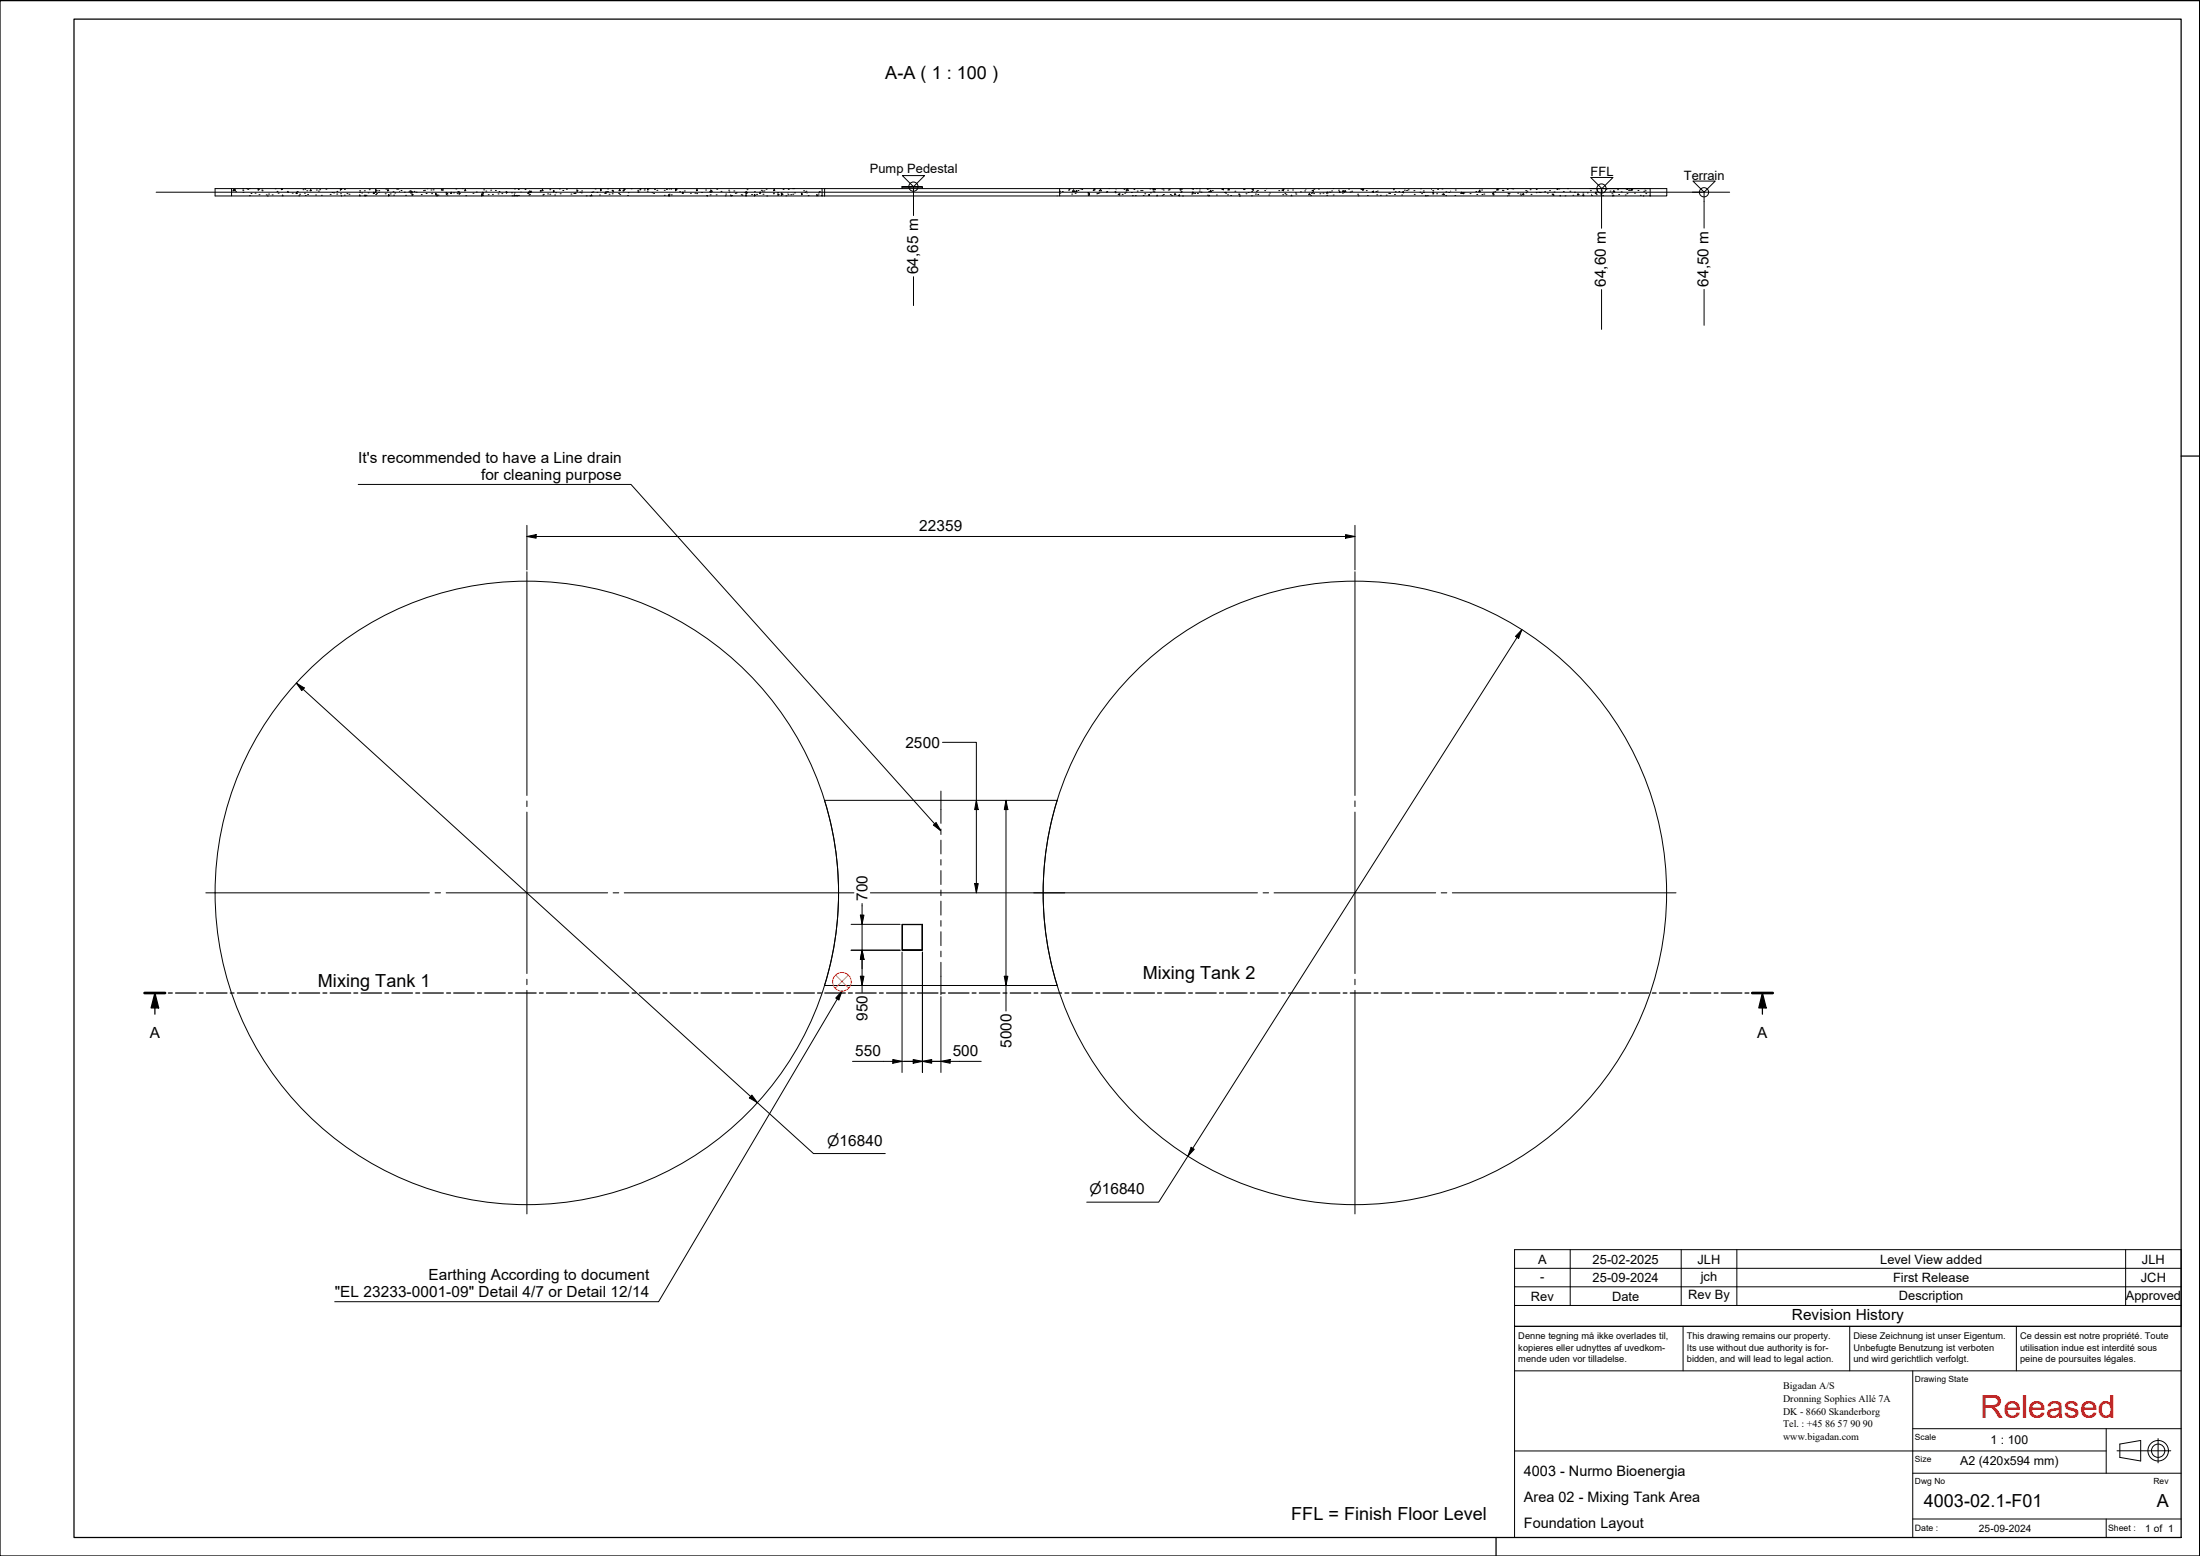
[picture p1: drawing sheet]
<svg xmlns="http://www.w3.org/2000/svg" width="594mm" height="420mm" viewBox="0 0 594 420" stroke-linecap="round" stroke-linejoin="round" font-family="sans-serif">
<!-- layer: Hatch -->
<g fill="none" stroke="#000" stroke-width=".27">
<path d="M63.1 51.2l.1 .3-.3 .1zM63.3 51.1l.3 .2-.2 .2zM63.6 51.8h.1M65.5 51h.1M65.6 51.4h.1M65.6 51.9h.1M66.5 50.9h.1M66.9 51.1h.1M67.3 50.9h.1M67.4 52.8h.1M67.8 52.2h.1M68.9 52.2h.1"/>
<path d="M69.7 51l.3 .2-.3 .2zM69.9 52.6h.1M70.7 51.3h.1M70.8 51.5h.1M71.9 52.6h.1M72.2 52.9h.1M72.5 52.4h.1M73.5 52.6h.1M74.3 51h.1M74.8 51.7h.1M75.1 52.2h.1M75.9 51.1h.1"/>
<path d="M76.1 50.9v.3l.2-.2-.1-.1M76.2 52.9l.1-.2 .2 .2M77.6 51.7h.1M77.7 51.9h.1M78.9 52.2h.1M80.1 51.9l.2 .3-.3 .1zM80.3 51.7h.1M80.7 52.9h.1M80.9 52.5h.1M81.8 51.2h.1M82.2 52.2h.1M82.4 50.9h.2"/>
<path d="M82.4 52.8h.1M82.8 51.5h.1M83.1 52.5h.1M83.9 51.2l.2 .3h-.4zM85.2 52.7h.1M85.4 51.3h.1M86 51.6h.1M86.3 51.2h.1M86.8 52.7h.1M88 51.1h.1M89.2 52.5h.1M89.7 52h.1"/>
<path d="M90.1 52.1h.1M90.9 52.4h.1M91 51.7h.1M91.9 50.9v.5l.4-.3-.2-.2M91.9 52.3h.1M92.2 52.9h.1M93 52.7h.1M93 51.1h.1M93.7 52.3h.1M94.2 52.5h.1M97 52.9l.2-.3 .1 .3M97.1 51.5h.1"/>
<path d="M97.1 51.9h.1M97.7 52.1h.1M98.3 52.8h.1M98.4 51.5h.1M98.6 52.9v-.2l.2 .2M98.8 52.7h.1M99.4 52.1h.1M99.7 51.2h.1M101 51.9l.1 .3-.3 .1zM101.3 52h.1M101.4 52.5h.1M101.4 51.1l.4 .4-.4 .2z"/>
<path d="M101.7 52.3h.1M102.2 51.9h.1M102.3 51.5h.1M104 52.3h.1M104.2 51.1h.1M104.8 51.2l.1 .3h-.3zM104.9 52.5l.3 .2-.3 .2zM105.4 52.4h.1M106.1 51.8h.1M106.3 52.7h.1M106.6 52.1h.1M107.1 51.1h.1"/>
<path d="M107.4 51.1h.1M107.9 51.7h.1M108.3 51.4h.1M109.2 51.9h.1M109.5 52.7h.1M110.4 51.8h.1M110.7 51.6h.1M111 51.6l.4 .3-.4 .3zM111.3 52.4l.2 .2-.2 .1zM111.8 51.7h.1M112.4 51.9h.1M113.7 52.5h.1"/>
<path d="M114.3 51.5h.1M114.6 51.4h.1M115.1 52.2h.1M115.3 51h.1M116.4 51.3h.1M116.5 52.3h.1M117 51.3h.1M117.6 52.2l.3 .2-.3 .2zM117.9 52.9l.1-.3 .2 .3M118.3 52.7h.1M119.2 51.4h.1M119.2 51.2h.1"/>
<path d="M119.5 51.4h.1M119.5 51.1h.1M120.5 51.9l.4 .4-.4 .2zM120.7 52.7h.1M121.8 51.9l.2 .3h-.3zM122.5 52.1h.1M123.1 51h.1M123.4 52.3h.1M123.6 51.8h.1M123.8 51.8h.1M124 52.1l.2 .1-.2 .3zM124.8 50.9h.1"/>
<path d="M125.6 51.1l.2 .4h-.3zM125.8 52.8h.1M127.7 52.2h.1M128.6 51.9h.1M130 52.9v-.5l.4 .3-.3 .2M130.3 52.7h.1M130.3 51.9l.3 .2-.2 .2zM130.6 51.3h.1M131.2 51.6h.1M131.8 52.6h.1M132.5 51.4h.1M133 52.5h.1"/>
<path d="M133.8 51.4h.1M134.5 52.4h.1M134.7 51.7h.1M135.5 52.3h.1M136.7 51.7l.3 .2-.3 .3zM138.1 52.1h.1M138.3 52.9h.1M138.8 52.9l.1-.3 .1 .3M138.9 52.1h.1M138.9 51h.1M139.1 52.8h.1M139.6 52.9v-.2l.2 .2"/>
<path d="M140 51.2h.1M140 52.8h.1M140.7 51.9h.1M141.8 51.2h.1M142.7 51.9l.1 .3h-.3zM142.8 52.7h.1M143 52.5h.1M143 51.6l.3 .2-.2 .2zM143.3 51.9h.1M143.3 51.6h.1M145.9 51.6h.1M145.9 51.4h.1"/>
<path d="M146.5 51.1l.1 .3-.3 .1zM146.6 52.7h.1M146.7 52.5h.1M147.9 52.4h.1M148.5 51.2h.1M148.5 52.5h.1M149.4 51.4l.3 .2-.3 .2zM149.8 52.7h.1M150 52h.1M151 51h.1M151.3 52.3h.1M152 51.4h.1"/>
<path d="M153 51.1h.1M154.2 52.4h.1M154.9 52.2h.1M155.2 52.2h.1M155.3 52.2h.1M155.8 51.3l.2 .2-.2 .2zM156.6 51.9h.1M157 52.1h.1M157.1 51.6h.1M158.3 52.9h.1M159.3 52.9h.1M159.6 52.9l.1-.3 .2 .3"/>
<path d="M159.8 51.9h.1M160.1 51.8h.1M160.7 51h.1M161.2 51.9h.1M161.9 52.7h.1M162.1 51.1l.3 .2-.2 .2zM163.5 51.9l.2 .3h-.3zM163.7 51.8h.1M164 51.7h.1M164.1 51h.1M164.5 52.5h.1M165.3 51.4h.1"/>
<path d="M165.3 52.3h.1M165.4 51.4h.1M165.4 51.7h.1M167 52.2h.1M167.3 52.5h.1M167.3 51.1l.2 .3-.3 .1zM168.2 51.5h.1M168.2 51.6h.1M168.5 51l.3 .1-.3 .3zM169.5 52.8h.1M169.6 52h.1M170.4 51h.1"/>
<path d="M172.2 51.8h.1M172.2 51.4h.1M172.3 51.9h.1M172.8 51.3h.1M172.9 50.9v.2l.3-.2M173.9 51.3h.1M174.1 51h.1M174.8 51.6h.1M174.9 50.9v.3l.2-.2-.1-.1M175.3 50.9h.1M176.1 52h.1M176.5 52.2h.1"/>
<path d="M176.7 51.2h.1M177.4 51.4h.1M179.4 51.4h.1M179.4 52.7h.1M180 51.2h.1M180.5 52.9l.1-.3 .1 .3M180.6 52.7h.1M180.7 52.5h.1M180.7 51h.1M181.2 50.9h.2M181.3 52.6h.1M182.4 51h.1"/>
<path d="M182.4 50.9l.4 .3-.4 .3zM182.5 51h.1M183.5 51.8h.1M184.4 51.9l.2 .3h-.4zM184.8 51.6h.1M186.4 52.2h.1M187.7 52.2h.1M188.1 52.3h.1M188.2 51.1l.1 .3-.3 .1zM189.4 52h.1M190.5 51.3h.1M190.8 52.8h.1"/>
<path d="M191 52.9h.1M191.6 51.8h.1M191.8 52.6h.1M191.9 51.3l.4 .3-.4 .3zM193.4 52.6h.1M193.5 51.1h.1M194.7 51.7h.1M195.8 52.9h.1M196 52.4h.1M196.8 51.4h.1M196.8 51.9h.1M197.4 52.9l-.1-.2 .3 .2"/>
<path d="M197.6 52.8h.1M198.2 51.6h.1M198.5 52.2h.1M198.8 52.1h.1M200.2 52.6h.1M200.4 52.7h.1M201.1 52h.1M201.3 52.9l.2-.3v.3M201.5 51.7l.4 .3-.4 .3zM201.7 51.2h.1M202.9 52.5h.1M203.7 51.8h.1"/>
<path d="M203.7 52.5l.3 .2-.3 .2zM204.3 52.5h.1M205.3 51.9l.1 .3h-.3zM205.6 51.4h.1M205.8 51.6h.1M206 52.5h.1M206.3 51.6h.1M206.9 51.1h.1M207.1 52.9h.1M208.8 52.3h.1M208.9 51.4h.1M208.9 52.1h.1"/>
<path d="M209.1 51.1l.1 .3-.3 .1zM210 52h.1M210.1 52.4l.3 .1-.3 .2zM211 52.1l.4 .4-.4 .2zM211.5 51.1h.1M212.2 52.9h.1M212.8 52.6h.1M212.8 52.2h.1M212.9 51.1h.1M213.5 52.6h.1M214 50.9h.1M214.1 52.5h.1"/>
<path d="M214.3 50.9h.1M214.5 52.1h.1M216.4 52.2l.3 .2-.2 .2zM217 51.5h.1M217.3 51.9h.1M217.6 51.6h.1M217.9 52.1v.1M218.2 52.8h.1M220.6 52.9v-.4l.3 .4M220.9 52.4h.1M221.1 51.9h.1M221.3 51.8h.1"/>
<path d="M286.1 51.6h.1M286.4 52.2v.1M286.9 51.7h.1M288.5 51.4h.1M288.7 51.1h.1M289.4 52.4h.1M289.9 51.3l.3 .4h-.6zM290.3 52.2h.1M290.7 51.4l.2 .3h-.4zM291.1 51.4h.1M291.6 51h.1M292.1 51.2h.1"/>
<path d="M293.8 52h.1M293.8 52.4l.4-.2v.3zM293.9 52.7h.1M295.2 51.4h.1M295.5 51l.2 .3h-.4zM296.2 52.3h.1M296.4 52.2h.1M296.7 52.1h.1M297.2 51.1l.2 .4h-.6zM298.7 51.9h.1M298.9 51.7h.1M299.4 50.9h.1"/>
<path d="M301.1 51.7h.1M301.2 52h.1M301.4 51.2v.1M302 52.5l.3-.1v.3zM302.2 52.4h.1M303 52.5h.1M303.5 51.1h.1M303.7 52.2h.1M304 51.9h.1M304.4 51l.3 .4h-.6zM305.5 52h.1M305.8 52.8h.1"/>
<path d="M306.2 51.2h.1M306.6 52.8h.1M307.1 51.6h.1M308 51.5h.1M308.4 51.5h.1M308.7 52.8h.1M309.1 52.3h.1M310.1 52.7l.3-.2v.3zM310.5 51h.1M310.6 52.1h.1M311.2 50.9h.1M311.4 51.6h.1"/>
<path d="M311.6 51.8h.1M311.6 50.9l-.2 .3h.6l-.3-.3M312.3 52.9l.2-.2 .1 .2M313.7 51h.1M313.8 52.7h.1M314 50.9h.1M314.1 51.3h.1M314.2 52.5h.1M315.5 51.3h.1M315.7 51.2h.1M316 52.5h.1M316.4 52.8h.1"/>
<path d="M317.3 52.3l.2 .2-.4 .1zM318.5 52.9l-.3-.1 .3-.2 .1 .3M318.7 51.4h.1M318.8 50.9l-.2 .2h.6l-.1-.2M318.8 51.9h.1M319 51.8h.1M319.3 52.9h.1M321.8 52.4h.1M321.9 50.9l.3 .2v-.2M322.1 51.9l.2 .2-.4 .1zM322.6 52.2h.1M323 50.9h.1"/>
<path d="M323.3 52.2h.1M323.8 51.6h.1M323.9 51h.1M324.3 51.9h.1M325.9 50.9h.1M325.9 50.9h.6M326 51.1h.1M326.1 52.7h.1M326.3 52.9l.3-.2v.2M326.4 51.7h.1M326.5 50.9h.1M326.8 51.4h.1"/>
<path d="M326.9 51.4l.3 .3h-.4zM327.4 51.5h.1M328.5 52.7h.1M330 51.1l.3-.2 .1 .4zM330.7 52h.1M330.9 51.9h.1M331 52.2h.1M331.5 52.6h.1M331.8 51l.2 .3h-.4zM332.3 52.8h.1M333.5 51.6h.1M334.5 52.4h.1"/>
<path d="M334.6 52.5h.1M334.7 52.9h.1M335.8 51.2h.1M336 51.2h.1M336.5 52.3h.1M337.1 52h.1M337.9 52.9h.1M338 51.7h.1M338.1 51.2l.3-.1 .1 .3zM339 52.4h.1M339.3 51.6h.1M339.6 51.5h.1"/>
<path d="M339.6 52.5h.1M341.5 51.5h.1M342.1 51h.1M342.6 52.7h.1M342.8 52.1h.1M345.3 51.5h.1M346.2 51.4l.3-.2 .1 .3zM346.4 52.6h.1M346.5 51.2h.1M347 52.3h.1M347.3 52.6h.1M347.7 51.4h.1"/>
<path d="M348.6 52.9l.1-.2 .2 .2M349 51.3h.1M349.8 52.1h.1M349.9 52.4h.1M351.2 51.8h.1M352.3 51.6h.1M352.6 51.2h.1M353.6 52.3l.2 .2-.4 .1zM353.9 52.8h.1M354.1 52.2h.1M354.3 52h.1M354.3 51.5l.3-.1 .1 .2z"/>
<path d="M354.7 52.3h.1M354.8 51.1h.1M356 51.1h.1M356.4 52.3h.1M357.3 52.2h.1M358.3 52.7h.1M358.4 51.9l.2 .2-.4 .1zM358.9 51.8h.1M359.2 51.9h.1M359.6 51.6h.1M360 50.9h.1M360 52.7h.1"/>
<path d="M361.4 51.4h.1M361.6 51.7h.1M361.7 52h.1M362.5 51.6l.3-.1v.3zM362.5 52.2h.1M363.1 52h.1M363.2 51.4l.2 .3h-.3zM364.2 51.1h.1M364.6 51.9h.1M365 51.6h.1M366.6 52.5h.1M366.7 52.9h.1"/>
<path d="M367.5 51.1h.1M367.9 51.3h.1M368 51l.3 .3h-.4zM368.9 51.5h.1M369.2 52.8h.1M370.5 51.8l.4-.2v.3zM371.5 51.7h.1M371.8 52.6h.1M371.9 51.6h.1M372.7 52.7h.1M374.3 52.7h.1M375 52.2h.1"/>
<path d="M375.2 52.2h.1M376.3 51.2h.1M376.3 51h.1M376.6 52.5h.1M376.8 51.8h.1M377.7 51.7h.1M378.5 52.7h.1M378.7 51.9l.3-.2 .1 .4zM379.2 51.4h.1M379.8 51.4h.1M380.2 51.3h.1M381.8 51.5h.1"/>
<path d="M381.9 52.5h.1M383.4 51.9h.1M383.6 51h.1M383.9 52.3h.1M384.3 51.6h.1M384.4 52h.1M384.9 52.9l.1-.2 .2 .2M385.4 52.8h.1M386.5 51.1h.1M386.8 52l.3-.1v.3zM386.9 52.4h.1M386.9 51.5h.1"/>
<path d="M387.9 52.3h.1M388.2 51.1h.1M389.4 51h.1M389.4 52.5h.1M389.8 52.3l.3 .3h-.4zM390.4 52.8h.1M390.4 51.8h.1M391.2 52h.1M391.7 51.6h.1M392.9 52.8h.1M393 51.3h.1M394.5 52.2h.1"/>
<path d="M394.7 51.9l.2 .3h-.4zM394.9 52.2l.3-.2 .1 .3zM395.3 52.1h.1M397 52.3h.1M398.5 51.7h.1M398.8 52.5h.1M399.5 51.4h.1M399.5 51.5l.2 .2h-.4zM400.1 51.3h.1M400.2 52.5h.1M400.7 52.4h.1M403 52.3l.3-.1 .1 .3z"/>
<path d="M403.2 51.9h.1M403.2 52.7h.1M403.6 51.8h.1M404.3 51.1l.2 .2h-.3zM404.5 51.1h.1M405.7 51.4h.1M405.8 51.5h.1M407 51.1h.1M407.1 52.9h.1M407.2 52.2h.1M407.3 52.7h.1M407.5 52.3h.1"/>
<path d="M408.2 50.9h.1M408.5 51h.1M409.8 52.2h.1M410.5 52.4h.1M410.7 52.7h.1M411.1 52.5l.3-.2 .1 .3zM412 51.5h.1M412.1 52h.1M412.3 51.6h.1M413.2 51.2h.1M413.4 52.5h.1M414.8 51.2h.1"/>
<path d="M414.8 52h.1M415.5 51.9h.1M415.9 52h.1M417.1 51.8h.1M417.8 52.2h.1M418.4 51.5h.1M419.1 52.4h.1M419.2 52.6l.3-.1 .1 .2zM419.7 51.9h.1M420.4 51.2h.1M420.5 50.9h.1M420.9 51h.1"/>
<path d="M421.2 52.9l.1-.2 .1 .2M422.1 51.7h.1M422.6 52.9h.1M423.3 50.9h.1M423.9 51.6h.1M424.7 52.7h.1M425.2 51.9h.1M426.1 52.6h.1M426.1 52.3l.2 .3h-.3zM427.4 52.7l.3-.1v.3zM427.4 52.1h.1M428.6 52.1h.1"/>
<path d="M429.5 51.5h.1M429.8 52.8h.1M429.8 52.5h.1M431 51.9l.2 .3h-.4zM431 52.6h.1M431.1 50.9h.3M431.2 51.6h.1M432.3 52.6h.1M432.4 51.4h.1M432.5 51.6h.1M432.8 52.8h.1M433.7 51.1h.1"/>
<path d="M434.8 51.6h.1M435.3 52.3h.1M435.6 52.9l.2-.2v.2M435.8 51.5l.2 .2-.4 .1zM435.8 51.8h.1M436.8 51.2h.1M437.1 52.5h.1M437.8 51.8h.1M438.9 52.7h.1M439.3 52.3h.1M439.4 50.9l-.3 .1 .4 .2v-.3M439.8 51.4h.1"/>
<path d="M440.3 51.4h.1M440.6 51.1l.2 .2-.4 .1zM440.6 51.1h.1M441.4 52.2h.1M442.3 51.4h.1M442.9 52.7h.1M443.7 52.9h.2M443.9 51.6h.1M444.1 51h.1M444.2 51.5h.1M444.4 52.3h.1M445.3 50.9h.1"/>
</g>
<!-- layer: Visible -->
<g fill="none" stroke="#000" stroke-width=".27">
<path d="M42.2 51.9h424.9M62.5 50.9h159.5v2h-159.5zM62.5 50.9h-4.4v2h4.4M222 50.9h.7M222 52.9h64.1M243.6 50.5v.4M249.1 50.5h-5.5l5.4-.1 .1 .5M286.1 50.9h159.5v2h-159.5zM286.1 50.9h-63.4v2M445.6 50.9h4.5v2h-4.5M285.5 216.1h-62.9a84.2 84.2 0 0 1 0 50h62.9M285.5 216.1a84.2 84.2 0 0 0 0 50"/>
<path d="M243.6 249.6h5.5M243.7 256.5l-.1-6.9v7M243.7 249.7h5.3M249 249.7l.1-.1v7zM249 256.5l-5.4 .1h5.5"/>
<circle cx="142.3" cy="241.1" r="84.2"/>
<circle cx="365.9" cy="241.1" r="84.2"/>
</g>
<!-- layer: Section Line -->
<g fill="none" stroke="#000" stroke-width=".34">
<path d="M39 268.1h5.6M41.8 268.1l1 4.1h-2zM41.8 268.1v5.8M45.5 268.1h1M47.4 268.1h5.6M53.8 268.1h1.1M55.8 268.1h5.5M62.2 268.1h1M64.1 268.1h5.5M70.5 268.1h1.1M72.4 268.1h5.6M78.9 268.1h1"/>
<path d="M80.8 268.1h5.5M87.2 268.1h1.1M89.2 268.1h5.5M95.5 268.1h1.1M97.5 268.1h5.5M103.9 268.1h1M105.8 268.1h5.6M112.3 268.1h1M114.2 268.1h5.5M120.6 268.1h1.1M122.5 268.1h5.6M128.9 268.1h1.1"/>
<path d="M130.9 268.1h5.5M137.3 268.1h1M139.2 268.1h5.6M145.7 268.1h1M147.6 268.1h5.5M154 268.1h1.1M155.9 268.1h5.6M162.3 268.1h1.1M164.3 268.1h5.5M170.7 268.1h1M172.6 268.1h5.6M179 268.1h1.1"/>
<path d="M181 268.1h5.5M187.4 268.1h1M189.3 268.1h5.6M195.7 268.1h1.1M197.7 268.1h5.5M204.1 268.1h1M206 268.1h5.5M212.4 268.1h1.1M214.4 268.1h5.5M220.8 268.1h1M222.7 268.1h5.6M229.1 268.1h1.1"/>
<path d="M231.1 268.1h5.5M237.5 268.1h1M239.4 268.1h5.5M245.8 268.1h1.1M247.7 268.1h5.6M254.2 268.1h1M256.1 268.1h5.6M262.5 268.1h1.1M264.5 268.1h5.5M270.8 268.1h1.1M272.8 268.1h5.5M279.2 268.1h1"/>
<path d="M281.1 268.1h5.6M287.6 268.1h1M289.5 268.1h5.5M295.9 268.1h1.1M297.9 268.1h5.5M304.2 268.1h1.1M306.2 268.1h5.5M312.6 268.1h1M314.5 268.1h5.6M321 268.1h1M322.9 268.1h5.5M329.3 268.1h1.1"/>
<path d="M331.2 268.1h5.6M337.7 268.1h1M339.6 268.1h5.5M346 268.1h1M347.9 268.1h5.6M354.3 268.1h1.1M356.3 268.1h5.5M362.7 268.1h1M364.6 268.1h5.6M371.1 268.1h1M373 268.1h5.5M379.4 268.1h1"/>
<path d="M381.3 268.1h5.6M387.7 268.1h1.1M389.7 268.1h5.5M396.1 268.1h1M398 268.1h5.6M404.5 268.1h1M406.4 268.1h5.5M412.8 268.1h1.1M414.7 268.1h5.5M421.1 268.1h1.1M423 268.1h5.6M429.5 268.1h1"/>
<path d="M431.4 268.1h5.6M437.8 268.1h1.1M439.8 268.1h5.5M446.2 268.1h1M448.1 268.1h5.5M454.5 268.1h1.1M456.4 268.1h5.6M462.9 268.1h1M464.8 268.1h5.6M471.2 268.1h1.1M473.2 268.1h5.5M475.9 268.1l1 4.1h-2z"/>
<path d="M475.9 268.1v5.8"/>
</g>
<path d="M39 268.1h5.6M473.2 268.1h5.5" fill="none" stroke="#000" stroke-width=".72"/>
<path d="M41.8 268.1l1 4.1h-2zM475.9 268.1l1 4.1h-2z" fill="#000"/>
<!-- layer: Border -->
<path d="M0 .2h594v420h-594zM20 5.2h569v410h-569zM589 123.1h5M404 415.2v5" fill="none" stroke="#000" stroke-width=".34"/>
<!-- layer: Title -->
<g fill="none" stroke="#000" stroke-width=".27">
<path d="M454.5 358.1v12.1M499.5 358.1v12.1M544.5 358.1v12.1M589 358.1h-180v57.1M409 370.2h180M516.5 370.2v45M409 391.8h159.7M516.5 397.8h72.5M516.5 385.8h72.5M568.7 385.8v12M571.7 391.8h14.5M572.4 389.9l5.7-.9v5.5l-5.7-1z"/>
<path d="M582.8 388.5v6.5M516.5 410.2h72.5M568.7 410.2v5"/>
<circle cx="582.8" cy="391.7" r="2.77"/>
<circle cx="582.8" cy="391.7" r="1.8"/>
</g>
<!-- layer: Center Mark -->
<g fill="none" stroke="#000" stroke-width=".27">
<path d="M142.3 154.4v60.4M365.9 154.4v60.4M142.3 216.3v1.5M142.3 219.3v43.6M365.9 216.3v1.5M365.9 219.3v43.6M55.6 241.1h60.4M117.5 241.1h1.5M120.5 241.1h43.6M165.6 241.1h1.5M168.6 241.1h62M235 241.1h104.6"/>
<path d="M341.1 241.1h1.5M344 241.1h43.7M389.2 241.1h1.5M392.2 241.1h60.4M142.3 264.4v1.5M142.3 267.4v60.4M365.9 264.4v1.5M365.9 267.4v60.4"/>
</g>
<!-- layer: Dimension -->
<g fill="none" stroke="#000" stroke-width=".27">
<path d="M243.5 50.4h2.7M246.7 50.4v7.8M429.3 50.9h15.8M432.5 50.9v10.7M457 51.9h2.7M460.2 51.9v9.7M246.7 74.7v7.8M432.5 78.2v10.7M460.2 78.1v9.7M142.3 144.9l2.5-.5v.9zM142.3 144.9h223.6M142.3 141.9v12"/>
<path d="M363.3 144.4l2.6 .5-2.6 .4zM365.9 141.9v12M411 170l-.9 2.4-.9-.6zM411 170l-98.1 154.6h-19.4M80 184.4l2.2 1.4-.7 .7zM80 184.4l139.7 127.1h19.4M254.5 200.4h9.2v40.7M263.7 216.1l.5 2.5h-1zM271.7 216.1l.5 2.5h-1zM271.7 216.1v56.9M263.2 238.6h1l-.5 2.5zM229.8 256.6h13.3"/>
<path d="M229.8 249.6h13.3M232.3 247.1h1l-.5 2.5zM232.8 256.6l.5 2.5h-1zM232.8 244v24M243.6 257.1v32.5M249.1 257.1v32.5M232.3 263.6h1l-.5 2.5zM254.1 269.1v20.5M271.2 263.6h1l-.5 2.5zM203 295.7l1.6 2.1-2.2-1.3zM230.2 286.6h34.8M241.1 286.1l2.5 .5-2.5 .5z"/>
<path d="M246.6 286.1l2.5 .5-2.5 .5zM249.1 286.6l2.5-.5v1zM254.1 286.6l2.5-.5v1zM321.6 309.8l.9 .5-1.7 1.9z"/>
<circle cx="246.7" cy="50.4" r="1.25"/>
<circle cx="432.5" cy="50.9" r="1.25"/>
<circle cx="460.1" cy="51.9" r="1.25"/>
</g>
<g fill="#000">
<path d="M142.3 144.9l2.5-.5v.9zM363.3 144.4l2.6 .5-2.6 .4zM411 170l-.9 2.4-.9-.6zM80 184.4l2.2 1.4-.7 .7zM263.7 216.1l.5 2.5h-1zM271.7 216.1l.5 2.5h-1zM263.2 238.6h1l-.5 2.5zM232.3 247.1h1l-.5 2.5zM232.8 256.6l.5 2.5h-1zM232.3 263.6h1l-.5 2.5zM271.2 263.6h1l-.5 2.5zM203 295.7l1.6 2.1-2.2-1.3z"/>
<path d="M241.1 286.1l2.5 .5-2.5 .5zM246.6 286.1l2.5 .5-2.5 .5zM249.1 286.6l2.5-.5v1zM254.1 286.6l2.5-.5v1zM321.6 309.8l.9 .5-1.7 1.9z"/>
</g>
<!-- layer: Sketch Geometry -->
<path d="M243.7 47.4h6l-3 3zM429.6 47.9h6l-3 3zM457.2 48.9h6l-3 3z" fill="none" stroke="#000" stroke-width=".27"/>
<!-- layer: Symbol -->
<path d="M96.7 130.8h73.7l83.6 93.4-1.9-1.4 .7-.7 1.2 2.1M227.4 267.6l-.9 2.4-.8-.5zM227.4 267.6l-49.6 83.9h-87.4M424 337.4v15.1M454 337.4v15.1M469 337.4v15.1M574 337.4v15.1M409 352.5v5.6h180v-5.6M409 347.5v5h180M409 342.5h180M589 347.5h-180v-10.1h180v15.1" fill="none" stroke="#000" stroke-width=".27"/>
<!-- layer: Centerline -->
<path d="M254.1 213.6v8.7M254.1 223.9v1.4M254.1 226.9v3.7M254.1 232.1v1.5M254.1 235.1v3.7M254.1 240.3v1.6M254.1 243.3v3.8M254.1 248.6v1.5M254.1 251.6v3.8M254.1 256.8v1.6M254.1 259.8v8.8" fill="none" stroke="#000" stroke-width=".27"/>
<!-- layer: Symbol -->
<path d="M252.1 222.8l.7-.7 1.3 2.2zM227.4 267.6l-.9 2.4-.8-.5z" fill="#000"/>
<!-- layer: Sketch Geometry -->
<g fill="none" stroke="#ff8000" stroke-width=".27">
<path d="M225.6 263.3l3.6 3.5M229.1 263.3l-3.5 3.5"/>
<circle cx="227.4" cy="265.1" r="2.52"/>
</g>
<text font-size="8.6" fill="#f00" x="534.7" y="382.9">Released</text>
<g font-size="4.9">
<text x="239.1" y="21.4">A-A ( 1 : 100 )</text>
<text x="85.9" y="266.4">Mixing Tank 1</text>
<text x="308.6" y="264.4">Mixing Tank 2</text>
<text x="519.5" y="406.9">4003-02.1-F01</text>
<text x="582.4" y="406.9">A</text>
<text x="348.7" y="410.4">FFL = Finish Floor Level</text>
</g>
<g font-size="4.1">
<text x="247.9" y="74" transform="rotate(-90 247.9 74)">64,65 m</text>
<text x="433.7" y="77.5" transform="rotate(-90 433.7 77.5)">64,60 m</text>
<text x="461.3" y="77.5" transform="rotate(-90 461.3 77.5)">64,50 m</text>
<text x="96.7" y="124.9">It's recommended to have a Line drain</text>
<text x="129.9" y="129.6">for cleaning purpose</text>
<text x="248.2" y="143.4">22359</text>
<text x="244.5" y="201.9">2500</text>
<text x="234.3" y="243.2" transform="rotate(-90 234.3 243.2)">700</text>
<text x="234.3" y="275.7" transform="rotate(-90 234.3 275.7)">950</text>
<text x="40.4" y="280.4">A</text>
<text x="474.5" y="280.4">A</text>
<text x="230.9" y="285.2">550</text>
<text x="257.3" y="285.2">500</text>
<text x="273.1" y="283" transform="rotate(-90 273.1 283)">5000</text>
<text x="115.7" y="345.6">Earthing According to document</text>
<text x="90.4" y="350.3">&quot;EL 23233-0001-09&quot; Detail 4/7 or Detail 12/14</text>
<text x="483.9" y="356.4">Revision History</text>
</g>
<g font-size="3.9">
<text x="223.4" y="309.3">⌀16840</text>
<text x="294.2" y="322.5">⌀16840</text>
<text x="411.5" y="398.7">4003 - Nurmo Bioenergia</text>
<text x="411.5" y="405.6">Area 02 - Mixing Tank Area</text>
<text x="411.5" y="412.7">Foundation Layout</text>
</g>
<g font-size="3.5">
<text x="234.9" y="46.7">Pump Pedestal</text>
<text x="429.5" y="47.5">FFL</text>
<text x="454.7" y="48.5">Terrain</text>
<text x="415.3" y="341.2">A</text>
<text x="430.1" y="341.2">25-02-2025</text>
<text x="458.4" y="341.2">JLH</text>
<text x="507.7" y="341.2">Level View added</text>
<text x="578.4" y="341.2">JLH</text>
<text x="415.9" y="345.9">-</text>
<text x="430.1" y="346.2">25-09-2024</text>
<text x="459.3" y="345.9">jch</text>
<text x="511.2" y="346.2">First Release</text>
<text x="578.1" y="346.2">JCH</text>
<text x="413.4" y="351.2">Rev</text>
<text x="435.3" y="351.2">Date</text>
<text x="455.9" y="350.9">Rev By</text>
<text x="512.8" y="350.9">Description</text>
<text x="574" y="350.9">Approved</text>
</g>
<g font-size="3.3">
<text x="537.5" y="390">1 : 100</text>
<text x="529.3" y="395.6">A2 (420x594 mm)</text>
</g>
<g font-size="2.8">
<text x="534.4" y="413.6">25-09-2024</text>
<text x="579.2" y="413.6">1 of 1</text>
</g>
<g font-size="2.7">
<text x="481.5" y="375.2">Bigadan A/S</text>
<text x="481.5" y="378.6">Dronning Sophies Allé 7A</text>
<text x="481.5" y="382">DK - 8660 Skanderborg</text>
<text x="481.5" y="385.4">Tel. : +45</text>
<text x="481.5" y="388.8">www.bigadan.com</text>
<text x="492.8" y="385.4">86</text>
<text x="496.2" y="385.4">57</text>
<text x="499.7" y="385.4">90</text>
<text x="503" y="385.4">90</text>
</g>
<g font-size="2.5">
<text x="410" y="364.7">kopieres eller udnyttes af uvedkom-</text>
<text x="410" y="361.7">Denne tegning må ikke overlades til,</text>
<text x="455.5" y="361.7">This drawing remains our property.</text>
<text x="455.5" y="364.7">Its use without due authority is for-</text>
<text x="500.5" y="364.7">Unbefugte Benutzung ist verboten</text>
<text x="500.5" y="361.7">Diese Zeichnung ist unser Eigentum.</text>
<text x="545.5" y="364.7">utilisation indue est interdité sous</text>
<text x="545.5" y="361.7">Ce dessin est notre propriété. Toute</text>
<text x="410" y="367.9">mende uden vor tilladelse.</text>
<text x="455.5" y="367.9">bidden, and will lead to legal action.</text>
<text x="500.5" y="367.9">und wird gerichtlich verfolgt.</text>
<text x="545.5" y="367.9">peine de poursuites légales.</text>
</g>
<g font-size="2.4">
<text x="517.1" y="413.5">Date :</text>
<text x="569.3" y="413.5">Sheet :</text>
</g>
<g font-size="2.3">
<text x="517.1" y="373.2">Drawing State</text>
<text x="517.1" y="388.8">Scale</text>
<text x="517.1" y="394.8">Size</text>
<text x="517.1" y="400.8">Dwg No</text>
<text x="581.5" y="400.8">Rev</text>
</g>
</svg>
